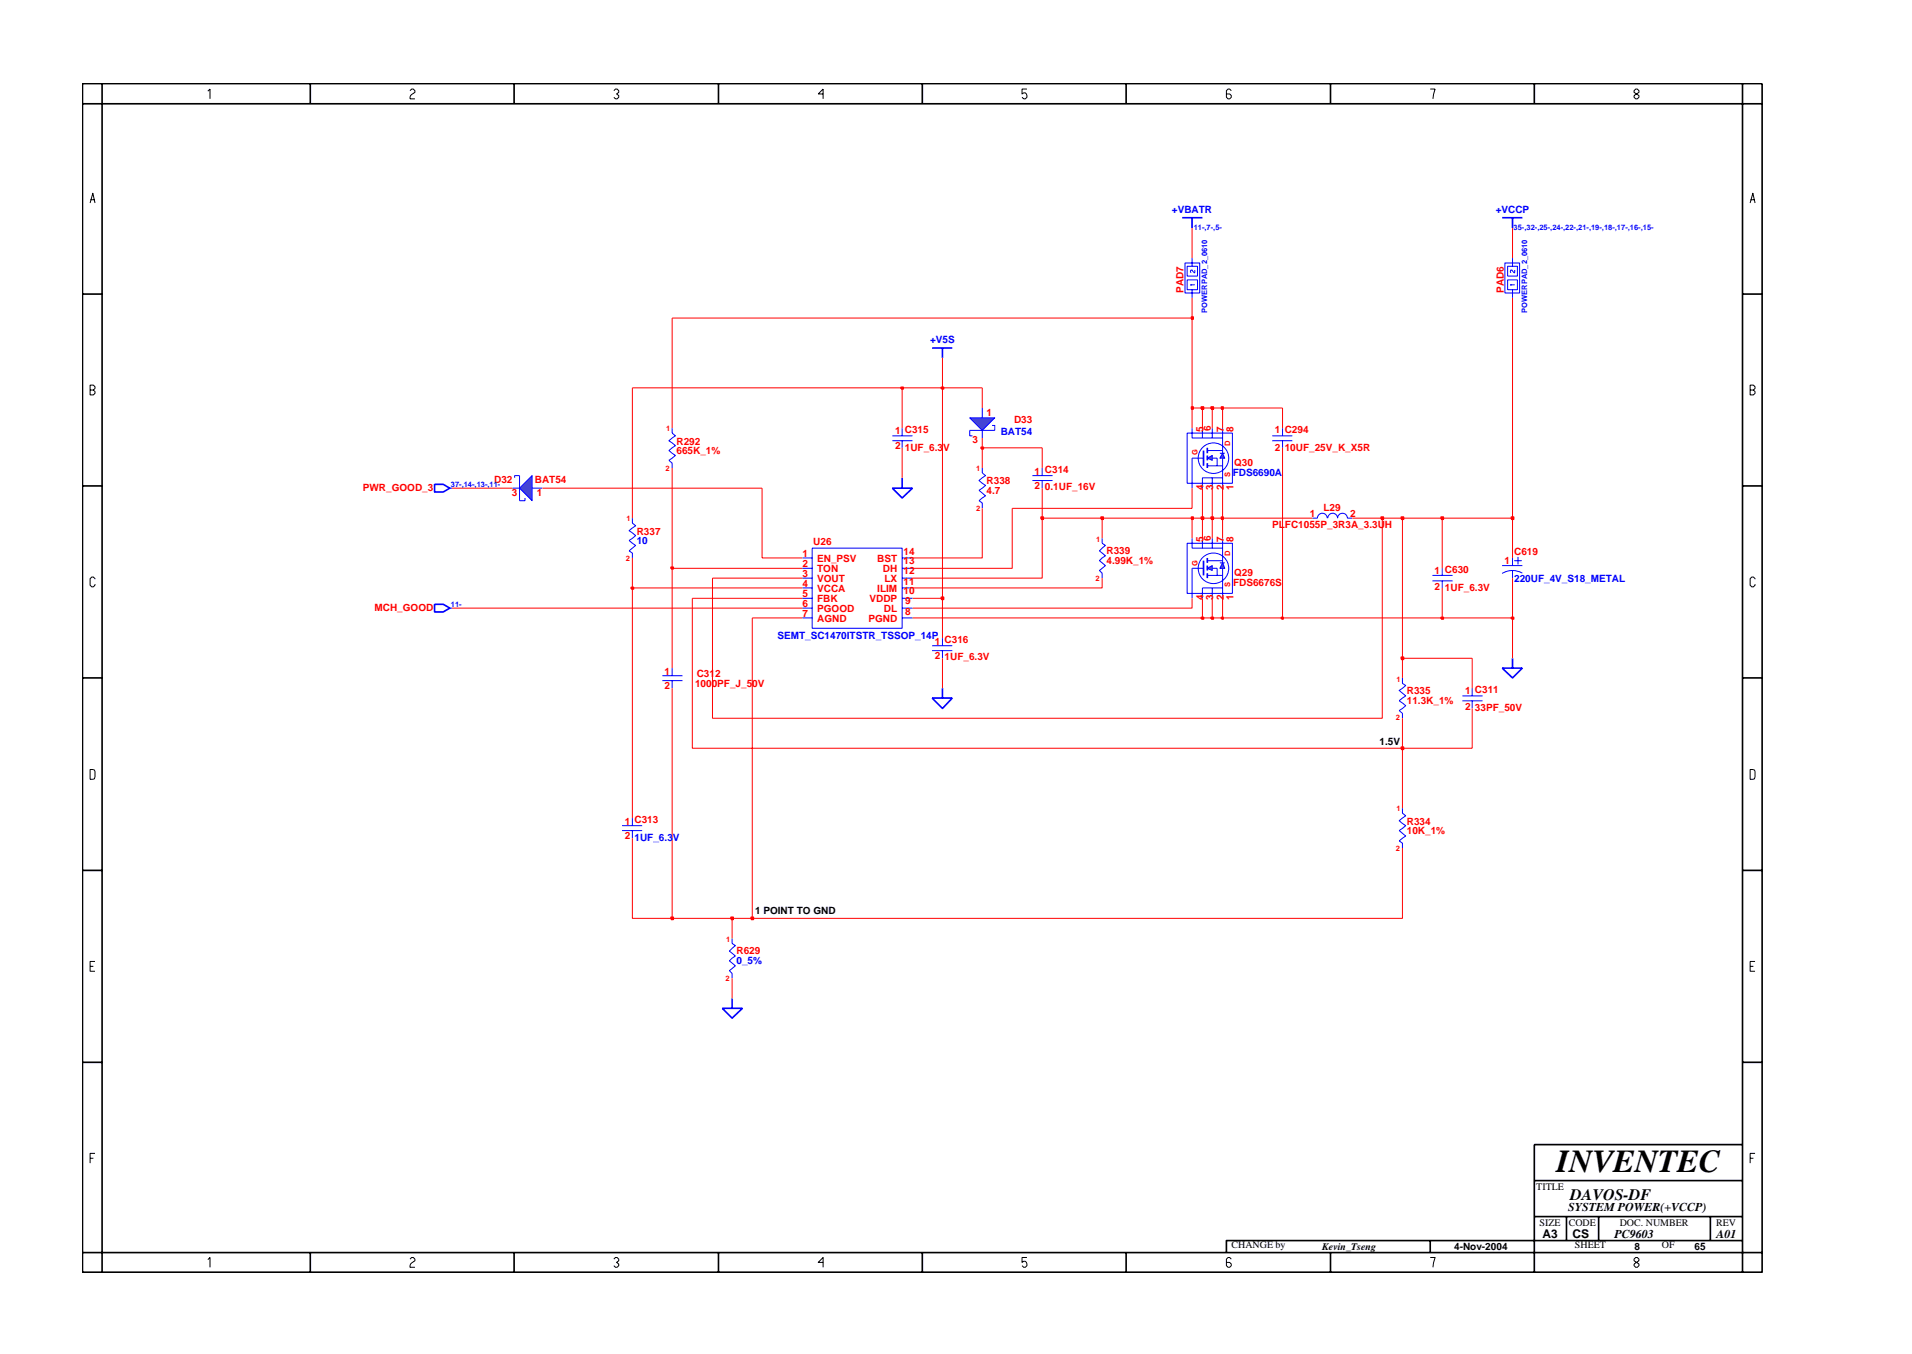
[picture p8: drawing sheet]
<svg xmlns="http://www.w3.org/2000/svg" width="297mm" height="210mm" viewBox="0 0 297 210" stroke-linecap="round" stroke-linejoin="round" font-family="sans-serif">
<g fill="none" stroke="#00f" stroke-width=".16">
<path d="M150.7 66.8h3.8M152.6 63.4v1.5M152.6 66.8v1.2M98.2 80.5v.7l.5 .4-1 .8 1 .8-1 .7 1 .8-1 .8 .5 .4v.7M102.9 104.9h3.1M102.9 105.7h3.1M104.4 103.7v1.2M104.4 105.7v1.2M96.6 128.2h3.2M96.6 129h3.2M98.2 127v1.2M98.2 129v1.2"/>
<path d="M217.9 125.5v.8l.5 .4-1 .8 1 .7-1 .8 1 .8-1 .8 .5 .3v.8"/>
</g>
<path d="M112.2 156.6h3.1l-1.6 1.5zM113.7 155.1v1.5" fill="none" stroke="#00f" stroke-width=".25"/>
<path d="M150.7 64.9h3.8l-1.9 1.9z" fill="#3c3cc8"/>
<path d="M150.7 64.9h3.8l-1.9 1.9zM150.7 66.8v.9h.4M154.1 66.1h.4v.7M185.2 71.1h1.8" fill="none" stroke="#00f" stroke-width=".16"/>
<path d="M187 70v2.3" fill="none" stroke="#00f" stroke-width=".25"/>
<path d="M189.9 70.4l.4 .7h-.8z" fill="#3c3cc8"/>
<path d="M189.5 70.4h.8M189.9 70.4l.4 .7h-.8z" fill="none" stroke="#00f" stroke-width=".16"/>
<path d="M187.6 71.1l.7-.4v.8z" fill="#3c3cc8"/>
<g fill="none" stroke="#00f" stroke-width=".16">
<path d="M69.9 75.8h.3M160.4 73.9h3.1M160.4 74.6h3.1M161.9 72.7v1.2M161.9 74.6v1.2M184.4 67.3h7.1v7.7h-7.1zM185.2 66.5v1.5h4.7M185.2 71.1v4.7M186.8 66.5v1.5M187.6 71.1l.7-.4v.8zM187.6 72.3h2.3M187.6 70h2.3"/>
<path d="M188.3 71.1h.8v1.2M188.3 66.5v1.5M188.3 74.2v1.6M189.9 66.5v3.9M189.9 71.1v4.7M189.9 74.2h-3.1v1.6M69.9 94.4h.3M171.2 83.6v.8l.5 .3-.9 .8 .9 .8-.9 .8 .9 .7-.9 .8 .4 .4v.8M185.2 88.3h1.8M203.9 80.5h.8a.76 .76 0 0 1 .7-.8 .76 .76 0 0 1 .8 .8M206.3 80.5a.76 .76 0 0 1 .7-.8 .76 .76 0 0 1 .8 .8 .76 .76 0 0 1 .8-.8 .76 .76 0 0 1 .7 .8h.8"/>
<circle cx="188.5" cy="71.1" r="2.37"/>
</g>
<path d="M67.5 75.2h1.4l1 .6-1 .6h-1.4zM138.6 75.8h3.2l-1.6 1.5zM140.2 74.2v1.6M187.6 69.5v.9M187.6 70.7v.8M187.6 71.9v.8M67.5 93.8h1.4l1 .6-1 .6h-1.4zM187 87.1v2.3" fill="none" stroke="#00f" stroke-width=".25"/>
<path d="M189.9 87.4l.4 .9h-.8z" fill="#3c3cc8"/>
<path d="M189.5 87.4h.8M189.9 87.4l.4 .9h-.8z" fill="none" stroke="#00f" stroke-width=".16"/>
<path d="M187.6 88.3l.7-.5v.8z" fill="#3c3cc8"/>
<g fill="none" stroke="#00f" stroke-width=".16">
<path d="M79.6 75.8h1.1M80.7 73.9v3.9M82.7 75.8h1.6M184.4 84.4h7.1v7.7h-7.1zM185.2 83.6v1.5h4.7M185.2 88.3v4.6M186.8 83.6v1.5M187.6 88.3l.7-.5v.8zM187.6 89.4h2.3M187.6 87.1h2.3M188.3 88.3h.8v1.1M188.3 83.6v1.5"/>
<path d="M188.3 91.3v1.6M189.9 83.6v3.8M189.9 88.3v4.6M189.9 91.3h-3.1v1.6"/>
<circle cx="188.5" cy="88.3" r="2.37"/>
</g>
<path d="M187.6 86.6v.8M187.6 87.8v.8M187.6 89v.8" fill="none" stroke="#00f" stroke-width=".25"/>
<path d="M82.7 73.9v3.9l-2-2z" fill="#3c3cc8"/>
<g fill="none" stroke="#00f" stroke-width=".16">
<path d="M184.1 40.8h2.3v4.7h-2.3zM184.4 43.5h1.6v1.5h-1.6zM184.4 41.3h1.6v1.6h-1.6zM185.2 40.1v1.2M185.2 45v1.3M185.6 41.9v.5l-.4-.5h-.2l-.1 .2 .1 .3M185.6 44.2h-.7l.2 .1M233.8 40.8h2.3v4.7h-2.3zM234.2 43.5h1.5v1.5h-1.5zM234.2 41.3h1.5v1.6h-1.5zM235 40.1v1.2M235 45v1.3"/>
<path d="M235.3 41.9v.5l-.4-.5h-.2l-.1 .2 .1 .3M235.3 44.2h-.7l.2 .1M80.7 73.9h-.7v.3M81.6 77.3v.5h-.9M82.7 73.9v3.9l-2-2zM104.4 66.5v.8l.5 .4-1 .7 1 .8-1 .8 1 .7-1 .8 .5 .4v.8M138.6 67.7h3.2M138.6 68.4h3.2M140.2 66.5v1.2M140.2 68.4v1.1M152.6 72.7v.7l.5 .5-1 .7 1 .8-1 .7 1 .9-1 .8 .5 .3v.8M197.6 67.7h3.2"/>
<path d="M197.6 68.4h3.2M199.2 66.5v1.2M199.2 68.4v1.1M124.7 86.6h1.5M124.7 88.3h1.5M124.7 89.8h1.5M124.7 91.3h1.5M124.7 92.9h1.5M124.7 94.4h1.5M124.7 96h1.5M126.2 85.1h14v12.5h-14zM140.2 86.6h1.6"/>
<path d="M140.2 88.3h1.6M140.2 89.8h1.6M140.2 91.3h1.6M140.2 92.9h1.6M140.2 94.4h1.6M140.2 96h1.6M146.4 99.1v1.2M222.5 89.4h3.2M222.5 90.2h3.2M224.1 88.3v1.1M224.1 90.2v1.1M233.4 87.8h3.1"/>
<path d="M235 86.6v1.2M235 88.6v1.2M235.2 87.1h1.2M235.8 86.5v1.2M236.5 89a3 3 0 0 0-3.1 .1M144.8 100.3h3.1M144.8 101h3.1M146.4 101v1.2M217.9 105.3v.8l.5 .4-1 .7 1 .9-1 .7 1 .8-1 .7 .5 .5v.7M227.2 108.1h3.1M227.2 108.8h3.1M228.7 106.9v1.2"/>
<path d="M228.7 108.8v1.2M113.7 145.7v.8l.5 .3-.9 .9 .9 .7-.9 .8 .9 .8-.9 .7 .4 .5v.7"/>
</g>
<path d="M183.7 33.8h3.1M185.2 33.8v1.6M233.4 33.8h3.1M235 33.8v1.6M144.8 54h3.1M146.4 54v1.6M144.8 108.4h3.1l-1.5 1.6zM146.4 106.9v1.5M233.4 103.7h3.1l-1.5 1.6zM235 102.2v1.5" fill="none" stroke="#00f" stroke-width=".25"/>
<path d="M98.2 130.2v12.4h6.2M113.7 142.6v3.1M113.7 151.9v3.2" fill="none" stroke="#f00" stroke-width=".16"/>
<path d="M104.3 142.4h.3v.4h-.3z" fill-rule="evenodd" fill="#8e2323"/>
<path d="M104.3 142.4h.3v.4h-.3z" fill="none" stroke="#f00" stroke-width=".25"/>
<path d="M104.4 106.9v35.7h9.3" fill="none" stroke="#f00" stroke-width=".16"/>
<path d="M113.6 142.4h.3v.4h-.3z" fill-rule="evenodd" fill="#8e2323"/>
<path d="M113.6 142.4h.3v.4h-.3z" fill="none" stroke="#f00" stroke-width=".25"/>
<path d="M113.7 142.6h3.2" fill="none" stroke="#f00" stroke-width=".16"/>
<path d="M116.7 142.4h.3v.4h-.3z" fill-rule="evenodd" fill="#8e2323"/>
<path d="M116.7 142.4h.3v.4h-.3z" fill="none" stroke="#f00" stroke-width=".25"/>
<path d="M98.2 91.3v35.7M107.6 92.9v23.3h110.3v9.3M116.9 96v46.6h101v-10.9" fill="none" stroke="#f00" stroke-width=".16"/>
<path d="M217.7 116h.3v.4h-.3z" fill-rule="evenodd" fill="#8e2323"/>
<path d="M217.7 116h.3v.4h-.3z" fill="none" stroke="#f00" stroke-width=".25"/>
<path d="M104.4 88.3v15.4M214.7 80.5v31h-104v-21.7M146.4 102.2v4.7M217.9 102.2v3.1M228.7 110v6.2h-10.8v-4.7M228.7 102.2v4.7" fill="none" stroke="#f00" stroke-width=".16"/>
<path d="M217.7 102.1h.3v.3h-.3z" fill-rule="evenodd" fill="#8e2323"/>
<path d="M217.7 102.1h.3v.3h-.3z" fill="none" stroke="#f00" stroke-width=".25"/>
<path d="M116.9 96h7.8M141.8 96h45M146.4 92.9v6.2M217.9 80.5v21.7h10.8M235 96v6.2" fill="none" stroke="#f00" stroke-width=".16"/>
<path d="M186.6 95.9h.4v.2h-.4z" fill-rule="evenodd" fill="#8e2323"/>
<path d="M186.6 95.9h.4v.2h-.4z" fill="none" stroke="#f00" stroke-width=".25"/>
<path d="M186.8 92.9v3.1h1.5" fill="none" stroke="#f00" stroke-width=".16"/>
<path d="M188.2 95.9h.3v.2h-.3z" fill-rule="evenodd" fill="#8e2323"/>
<path d="M188.2 95.9h.3v.2h-.3z" fill="none" stroke="#f00" stroke-width=".25"/>
<path d="M188.3 92.9v3.1h1.6" fill="none" stroke="#f00" stroke-width=".16"/>
<path d="M189.8 95.9h.2v.2h-.2z" fill-rule="evenodd" fill="#8e2323"/>
<path d="M189.8 95.9h.2v.2h-.2z" fill="none" stroke="#f00" stroke-width=".25"/>
<path d="M189.9 92.9v3.1h9.3" fill="none" stroke="#f00" stroke-width=".16"/>
<path d="M199.1 95.9h.2v.2h-.2z" fill-rule="evenodd" fill="#8e2323"/>
<path d="M199.1 95.9h.2v.2h-.2z" fill="none" stroke="#f00" stroke-width=".25"/>
<path d="M199.2 69.5v26.5h24.9" fill="none" stroke="#f00" stroke-width=".16"/>
<path d="M223.9 95.9h.3v.2h-.3z" fill-rule="evenodd" fill="#8e2323"/>
<path d="M223.9 95.9h.3v.2h-.3z" fill="none" stroke="#f00" stroke-width=".25"/>
<path d="M224.1 91.3v4.7h10.9" fill="none" stroke="#f00" stroke-width=".16"/>
<path d="M234.8 95.9h.3v.2h-.3z" fill-rule="evenodd" fill="#8e2323"/>
<path d="M234.8 95.9h.3v.2h-.3z" fill="none" stroke="#f00" stroke-width=".25"/>
<path d="M70.2 94.4h54.5M107.6 92.9h17.1M141.8 92.9h4.6M185.2 92.9v1.5h-43.4M235 89.8v6.2" fill="none" stroke="#f00" stroke-width=".16"/>
<path d="M146.2 92.7h.4v.4h-.4z" fill-rule="evenodd" fill="#8e2323"/>
<path d="M146.2 92.7h.4v.4h-.4z" fill="none" stroke="#f00" stroke-width=".25"/>
<path d="M146.4 60.2v32.7" fill="none" stroke="#f00" stroke-width=".16"/>
<path d="M98.1 91.2h.3v.3h-.3z" fill-rule="evenodd" fill="#8e2323"/>
<path d="M98.1 91.2h.3v.3h-.3z" fill="none" stroke="#f00" stroke-width=".25"/>
<path d="M98.2 86.6v4.7h26.5M110.7 89.8h14M161.9 80.5v9.3h-20.1M171.2 89.8v1.5h-29.4" fill="none" stroke="#f00" stroke-width=".16"/>
<path d="M104.3 88.1h.3v.2h-.3z" fill-rule="evenodd" fill="#8e2323"/>
<path d="M104.3 88.1h.3v.2h-.3z" fill="none" stroke="#f00" stroke-width=".25"/>
<path d="M98.2 60.2v20.3M104.4 72.7v15.6h20.3M118.4 75.8v10.8h6.3M152.6 78.9v7.7h-10.8M157.3 78.9v9.4h-15.5M171.2 80.5v3.1M185.2 80.5v3.1M186.8 80.5v3.1M188.3 80.5v3.1M189.9 80.5v3.1M224.1 80.5v7.8M235 80.5v6.1" fill="none" stroke="#f00" stroke-width=".16"/>
<path d="M161.7 80.3h.4v.3h-.4z" fill-rule="evenodd" fill="#8e2323"/>
<path d="M161.7 80.3h.4v.3h-.4z" fill="none" stroke="#f00" stroke-width=".25"/>
<path d="M161.9 75.8v4.7h9.3" fill="none" stroke="#f00" stroke-width=".16"/>
<path d="M171.1 80.3h.3v.3h-.3z" fill-rule="evenodd" fill="#8e2323"/>
<path d="M171.1 80.3h.3v.3h-.3z" fill="none" stroke="#f00" stroke-width=".25"/>
<path d="M171.2 80.5h14" fill="none" stroke="#f00" stroke-width=".16"/>
<path d="M185.1 80.3h.3v.3h-.3z" fill-rule="evenodd" fill="#8e2323"/>
<path d="M185.1 80.3h.3v.3h-.3z" fill="none" stroke="#f00" stroke-width=".25"/>
<path d="M185.2 80.5h1.6" fill="none" stroke="#f00" stroke-width=".16"/>
<path d="M186.6 80.3h.4v.3h-.4z" fill-rule="evenodd" fill="#8e2323"/>
<path d="M186.6 80.3h.4v.3h-.4z" fill="none" stroke="#f00" stroke-width=".25"/>
<path d="M186.8 75.8v4.7h1.5" fill="none" stroke="#f00" stroke-width=".16"/>
<path d="M188.2 80.3h.3v.3h-.3z" fill-rule="evenodd" fill="#8e2323"/>
<path d="M188.2 80.3h.3v.3h-.3z" fill="none" stroke="#f00" stroke-width=".25"/>
<path d="M188.3 75.8v4.7h1.6" fill="none" stroke="#f00" stroke-width=".16"/>
<path d="M189.8 80.3h.2v.3h-.2z" fill-rule="evenodd" fill="#8e2323"/>
<path d="M189.8 80.3h.2v.3h-.2z" fill="none" stroke="#f00" stroke-width=".25"/>
<path d="M189.9 75.8v4.7h14M210.1 80.5h4.6" fill="none" stroke="#f00" stroke-width=".16"/>
<path d="M214.6 80.3h.3v.3h-.3z" fill-rule="evenodd" fill="#8e2323"/>
<path d="M214.6 80.3h.3v.3h-.3z" fill="none" stroke="#f00" stroke-width=".25"/>
<path d="M214.7 80.5h3.2" fill="none" stroke="#f00" stroke-width=".16"/>
<path d="M217.7 80.3h.3v.3h-.3z" fill-rule="evenodd" fill="#8e2323"/>
<path d="M217.7 80.3h.3v.3h-.3z" fill="none" stroke="#f00" stroke-width=".25"/>
<path d="M217.9 80.5h6.2" fill="none" stroke="#f00" stroke-width=".16"/>
<path d="M223.9 80.3h.3v.3h-.3z" fill-rule="evenodd" fill="#8e2323"/>
<path d="M223.9 80.3h.3v.3h-.3z" fill="none" stroke="#f00" stroke-width=".25"/>
<path d="M224.1 80.5h10.9" fill="none" stroke="#f00" stroke-width=".16"/>
<path d="M234.8 80.3h.3v.3h-.3z" fill-rule="evenodd" fill="#8e2323"/>
<path d="M234.8 80.3h.3v.3h-.3z" fill="none" stroke="#f00" stroke-width=".25"/>
<path d="M235 46.3v34.2M70.2 75.8h9.4M84.3 75.8h34.1M140.2 69.5v4.7M152.6 69.5v3.2M161.9 69.5v3.2M185.2 75.8v3.1h-27.9" fill="none" stroke="#f00" stroke-width=".16"/>
<path d="M152.4 69.5h.4v.2h-.4z" fill-rule="evenodd" fill="#8e2323"/>
<path d="M152.4 69.5h.4v.2h-.4z" fill="none" stroke="#f00" stroke-width=".25"/>
<path d="M104.4 49.4v17.1M140.2 60.2v6.3M152.6 60.2v3.2M152.6 68v1.5h9.3M185.2 63.4v3.1M186.8 63.4v3.1M188.3 63.4v3.1M189.9 63.4v3.1M199.2 63.4v3.1" fill="none" stroke="#f00" stroke-width=".16"/>
<path d="M185.1 63.2h.3v.3h-.3z" fill-rule="evenodd" fill="#8e2323"/>
<path d="M185.1 63.2h.3v.3h-.3z" fill="none" stroke="#f00" stroke-width=".25"/>
<path d="M185.2 49.4v14h1.6" fill="none" stroke="#f00" stroke-width=".16"/>
<path d="M186.6 63.2h.4v.3h-.4z" fill-rule="evenodd" fill="#8e2323"/>
<path d="M186.6 63.2h.4v.3h-.4z" fill="none" stroke="#f00" stroke-width=".25"/>
<path d="M186.8 63.4h1.5" fill="none" stroke="#f00" stroke-width=".16"/>
<path d="M188.2 63.2h.3v.3h-.3z" fill-rule="evenodd" fill="#8e2323"/>
<path d="M188.2 63.2h.3v.3h-.3z" fill="none" stroke="#f00" stroke-width=".25"/>
<path d="M188.3 63.4h1.6" fill="none" stroke="#f00" stroke-width=".16"/>
<path d="M189.8 63.2h.2v.3h-.2z" fill-rule="evenodd" fill="#8e2323"/>
<path d="M189.8 63.2h.2v.3h-.2z" fill="none" stroke="#f00" stroke-width=".25"/>
<path d="M98.2 60.2h42M189.9 63.4h9.3" fill="none" stroke="#f00" stroke-width=".16"/>
<path d="M140 60.1h.3v.3h-.3z" fill-rule="evenodd" fill="#8e2323"/>
<path d="M140 60.1h.3v.3h-.3z" fill="none" stroke="#f00" stroke-width=".25"/>
<path d="M140.2 60.2h6.2" fill="none" stroke="#f00" stroke-width=".16"/>
<path d="M146.2 60.1h.4v.3h-.4z" fill-rule="evenodd" fill="#8e2323"/>
<path d="M146.2 60.1h.4v.3h-.4z" fill="none" stroke="#f00" stroke-width=".25"/>
<path d="M104.4 49.4h80.8M146.4 55.6v4.6h6.2" fill="none" stroke="#f00" stroke-width=".16"/>
<path d="M185.1 49.2h.3v.4h-.3z" fill-rule="evenodd" fill="#8e2323"/>
<path d="M185.1 49.2h.3v.4h-.3z" fill="none" stroke="#f00" stroke-width=".25"/>
<path d="M185.2 35.4v4.7M235 35.4v4.7M185.2 46.3v3.1" fill="none" stroke="#f00" stroke-width=".16"/>
<g fill="none" stroke="#000" stroke-width=".25">
<path d="M12.8 13h261v184.6h-261zM12.8 16.1h261M15.9 13v184.6M48.2 13v3.1M79.9 13v3.1M111.6 13v3.1M143.3 13v3.1M174.9 13v3.1M206.7 13v3.1M238.4 13v3.1M270.7 13v184.6M12.8 45.7h3.1"/>
<path d="M270.7 45.7h3.1M12.8 75.5h3.1M270.7 75.5h3.1M12.8 105.3h3.1M270.7 105.3h3.1M12.8 135.2h3.1M270.7 135.2h3.1M12.8 165h3.1M270.7 165h3.1M270.7 177.7h-32.3v19.9M12.8 194.5h261M48.2 194.5v3.1"/>
<path d="M79.9 194.5v3.1M111.6 194.5v3.1M143.3 194.5v3.1M174.9 194.5v3.1M206.7 194.5v3.1M222.2 192.6v1.9M238.4 183.3h32.3M238.4 188.9h32.3M243.4 188.9v3.7M248.4 188.9v3.7M265.7 188.9v3.7M270.7 192.6h-80.2v1.9"/>
</g>
<g fill="none" stroke="#000" stroke-width=".16">
<path d="M32.3 14.2l.3-.4v1.6M63.7 14.1l.3-.3h.2l.3 .3v.2l-.5 .4-.3 .4v.3h.8M95.4 14.1l.2-.3h.3l.2 .3v.2l-.3 .3 .3 .2v.3l-.2 .3h-.3l-.2-.3M127.9 14.6h-.8l.8-.8v1.6M159.5 13.8h-.7v.8l.2-.2a.5 .5 0 0 1 .5 .7l-.2 .3h-.3l-.2-.3M191.3 14.1l-.3-.3h-.2l-.3 .3v1l.3 .3h.2l.3-.3v-.3l-.3-.2h-.5M222.2 13.8h.8l-.4 1.6M253.9 14.1l.2-.3h.3l.2 .3v.2l-.7 .5v.3l.2 .3h.3l.2-.3v-.3l-.7-.5zM14 31.5l.4-1.5 .4 1.5M14.1 31h.6M271.9 31.5l.4-1.5 .4 1.5M272 31h.6"/>
<path d="M14 59.8h.5l.3 .3v.2l-.3 .3 .3 .2v.3l-.3 .2h-.5zM14 60.6h.5M271.9 60.6h.5l.3-.3v-.2l-.3-.3h-.5v1.5h.5l.3-.2v-.3l-.3-.2M14.8 89.9l-.3-.3h-.2l-.3 .3v1l.3 .2h.2l.3-.2v-.2M272.7 89.9l-.3-.3h-.3l-.2 .3v1l.2 .2h.3l.3-.2v-.2M14 119.5l.7 .1 .1 .2-.1 1.1-.7 .1zM271.9 119.5l.7 .1 .1 .2-.1 1.1-.7 .1zM14 150.1h.5M14.8 149.3h-.8v1.5h.8M271.9 150.1h.5M272.7 149.3h-.8v1.5h.8M14 179.9h.5"/>
<path d="M14.8 179.1h-.8v1.5M271.9 179.9h.5M272.7 179.1h-.8v1.5M32.3 195.6l.3-.3v1.5M63.7 195.5l.3-.2h.2l.3 .2v.3l-.7 .5-.1 .2v.3h.8M95.4 195.5l.2-.2h.3l.2 .2v.3l-.3 .2 .3 .3v.2l-.2 .3h-.3l-.2-.3M127.9 196h-.8l.8-.7v1.5M159.5 195.3h-.7v.7l.2-.1a.5 .5 0 0 1 .5 .6l-.2 .3h-.3l-.2-.3M191.3 195.5l-.3-.2h-.2l-.3 .2v1l.3 .3h.2l.3-.3v-.2l-.3-.3h-.5M222.2 195.3h.8l-.4 1.5M254.1 195.3l-.2 .2v.3l.7 .5v.2l-.2 .3h-.3l-.2-.3v-.2l.7-.5v-.3l-.2-.2z"/>
</g>
<text font-size="5" x="241.8" y="182">INVENTEC</text>
<text font-size="2.5" x="244" y="186.3">DAVOS-DF</text>
<g font-size="1.9">
<text x="243.6" y="188.1">SYSTEM POWER(+VCCP)</text>
<text x="239.6" y="192.2">A3</text>
<text x="244.3" y="192.3">CS</text>
<text x="250.8" y="192.2">PC9603</text>
<text x="266.6" y="192.2">A01</text>
</g>
<g font-size="1.6" fill="#00f">
<text x="182.1" y="33">+VBATR</text>
<text x="232.4" y="33">+VCCP</text>
<text x="144.5" y="53.3">+V5S</text>
<text x="155.5" y="67.5">BAT54</text>
<text x="191.5" y="73.9">FDS6690A</text>
<text x="98.9" y="84.4">10</text>
<text x="235.2" y="90.4">220UF_4V_S18_METAL</text>
<text x="120.8" y="99.3">SEMT_SC1470ITSTR_TSSOP_14P</text>
<text x="98.6" y="130.6">1UF_6.3V</text>
<text x="114.4" y="149.7">0_5%</text>
</g>
<g font-size="1.6" fill="#f00">
<text x="183.8" y="45.5" transform="rotate(-90 183.8 45.5)">PAD7</text>
<text x="233.6" y="45.5" transform="rotate(-90 233.6 45.5)">PAD6</text>
<text x="153.3" y="64.5">1</text>
<text x="157.5" y="65.7">D33</text>
<text x="105.1" y="70.5">665K_1%</text>
<text x="105.1" y="69">R292</text>
<text x="139.1" y="69.8">2</text>
<text x="139.1" y="67.4">1 C315</text>
<text x="140.6" y="70">1UF_6.3V</text>
<text x="151.1" y="68.8">3</text>
<text x="187" y="67.1" transform="rotate(-90 187 67.1)">5</text>
<text x="188.1" y="66.9" transform="rotate(-90 188.1 66.9)">6</text>
<text x="190.1" y="67.1" transform="rotate(-90 190.1 67.1)">7</text>
<text x="191.6" y="67.1" transform="rotate(-90 191.6 67.1)">8</text>
<text x="198.1" y="67.3">1 C294</text>
<text x="198.1" y="70">2</text>
<text x="199.6" y="70">10UF_25V_K_X5R</text>
<text x="56.4" y="76.2">PWR_GOOD_3</text>
<text x="76.8" y="75">D32</text>
<text x="79.5" y="77">3</text>
<text x="83.1" y="75">BAT54</text>
<text x="83.4" y="77">1</text>
<text x="153.3" y="76.7">4.7</text>
<text x="153.3" y="75.2">R338</text>
<text x="160.7" y="73.7">1 C314</text>
<text x="160.7" y="76">2</text>
<text x="162.3" y="76.1">0.1UF_16V</text>
<text x="187" y="76.1" transform="rotate(-90 187 76.1)">4</text>
<text x="188.5" y="76.1" transform="rotate(-90 188.5 76.1)">3</text>
<text x="190.1" y="76.1" transform="rotate(-90 190.1 76.1)">2</text>
<text x="191.6" y="76.1" transform="rotate(-90 191.6 76.1)">1</text>
<text x="191.7" y="72.4">Q30</text>
<text x="98.9" y="83">R337</text>
<text x="197.6" y="82">PLFC1055P_3R3A_3.3UH</text>
<text x="203.5" y="80.3">1</text>
<text x="205.6" y="79.3">L29</text>
<text x="209.7" y="80.3">2</text>
<text x="124.7" y="89.6">3</text>
<text x="124.7" y="86.5">1</text>
<text x="124.7" y="88">2</text>
<text x="126.4" y="84.7">U26</text>
<text x="126.9" y="87.2">EN_PSV</text>
<text x="126.9" y="88.8">TON</text>
<text x="136.3" y="87.2">BST</text>
<text x="137.1" y="88.8">DH</text>
<text x="140.4" y="89.2">12</text>
<text x="140.4" y="86.1">14</text>
<text x="140.4" y="87.6">13</text>
<text x="171.9" y="86">R339</text>
<text x="171.9" y="87.6">4.99K_1%</text>
<text x="187" y="84.1" transform="rotate(-90 187 84.1)">5</text>
<text x="188.1" y="84" transform="rotate(-90 188.1 84)">6</text>
<text x="190.1" y="84.1" transform="rotate(-90 190.1 84.1)">7</text>
<text x="191.6" y="84.1" transform="rotate(-90 191.6 84.1)">8</text>
<text x="191.7" y="89.5">Q29</text>
<text x="222.9" y="89.2">1 C630</text>
<text x="233.7" y="87.7">1</text>
<text x="235.2" y="86.2">C619</text>
<text x="58.2" y="94.8">MCH_GOOD</text>
<text x="124.7" y="92.7">5</text>
<text x="124.7" y="94.3">6</text>
<text x="124.7" y="91.1">4</text>
<text x="124.7" y="95.8">7</text>
<text x="126.9" y="90.4">VOUT</text>
<text x="126.9" y="93.5">FBK</text>
<text x="126.9" y="95">PGOOD</text>
<text x="126.9" y="91.9">VCCA</text>
<text x="135.1" y="93.5">VDDP</text>
<text x="136.3" y="91.9">ILIM</text>
<text x="137.3" y="95">DL</text>
<text x="137.4" y="90.4">LX</text>
<text x="140.4" y="90.8">11</text>
<text x="140.4" y="92.3">10</text>
<text x="140.6" y="95.4">8</text>
<text x="140.6" y="93.8">9</text>
<text x="187" y="93.2" transform="rotate(-90 187 93.2)">4</text>
<text x="188.5" y="93.2" transform="rotate(-90 188.5 93.2)">3</text>
<text x="190.1" y="93.2" transform="rotate(-90 190.1 93.2)">2</text>
<text x="191.6" y="91">FDS6676S</text>
<text x="191.6" y="93.2" transform="rotate(-90 191.6 93.2)">1</text>
<text x="222.9" y="91.6">2</text>
<text x="224.5" y="91.7">1UF_6.3V</text>
<text x="126.9" y="96.5">AGND</text>
<text x="134.9" y="96.5">PGND</text>
<text x="145.2" y="100.1">1 C316</text>
<text x="103.2" y="104.8">1</text>
<text x="103.2" y="107">2</text>
<text x="108" y="106.6">1000PF_J_50V</text>
<text x="108.2" y="105.1">C312</text>
<text x="145.2" y="102.4">2</text>
<text x="146.8" y="102.6">1UF_6.3V</text>
<text x="218.6" y="107.8">R335</text>
<text x="227.6" y="107.8">1 C311</text>
<text x="218.6" y="109.3">11.3K_1%</text>
<text x="227.6" y="110.2">2</text>
<text x="229.1" y="110.3">33PF_50V</text>
<text x="97.1" y="128">1 C313</text>
<text x="97.1" y="130.3">2</text>
<text x="218.6" y="129.6">10K_1%</text>
<text x="218.6" y="128">R334</text>
<text x="114.4" y="148.2">R629</text>
</g>
<g font-size="1.6">
<text x="214.3" y="115.8">1.5V</text>
<text x="117.3" y="142">1 POINT TO GND</text>
<text x="238.7" y="184.8">TITLE</text>
<text x="239.2" y="190.4">SIZE</text>
<text x="243.7" y="190.4">CODE</text>
<text x="251.6" y="190.4">DOC. NUMBER</text>
<text x="266.6" y="190.4">REV</text>
<text x="191.3" y="193.9">CHANGE by</text>
<text x="205.4" y="194.1">Kevin_Tseng</text>
<text x="225.9" y="194.1">4-Nov-2004</text>
<text x="244.7" y="193.9">SHEET</text>
<text x="253.9" y="194.1">8</text>
<text x="258.2" y="193.9">OF</text>
<text x="263.3" y="194.1">65</text>
</g>
<g font-size="1.2" fill="#00f">
<text x="185.4" y="35.7">11-,7-,5-</text>
<text x="235.1" y="35.7">35-,32-,25-,24-,22-,21-,19-,18-,17-,16-,15-</text>
<text x="187.6" y="48.6" transform="rotate(-90 187.6 48.6)">POWERPAD_2_0610</text>
<text x="237.3" y="48.6" transform="rotate(-90 237.3 48.6)">POWERPAD_2_0610</text>
<text x="70" y="75.6">37-,14-,13-,11-</text>
<text x="70" y="94.3">11-</text>
</g>
<g font-size="1.2" fill="#f00">
<text x="103.5" y="67">1</text>
<text x="186" y="70.7" transform="rotate(-90 186 70.7)">G</text>
<text x="191.1" y="69.2" transform="rotate(-90 191.1 69.2)">D</text>
<text x="103.4" y="73.1">2</text>
<text x="151.7" y="73.2">1</text>
<text x="191.1" y="74" transform="rotate(-90 191.1 74)">S</text>
<text x="97.3" y="81">1</text>
<text x="151.7" y="79.3">2</text>
<text x="97.2" y="87.1">2</text>
<text x="170.3" y="84.1">1</text>
<text x="186" y="87.8" transform="rotate(-90 186 87.8)">G</text>
<text x="191.1" y="86.3" transform="rotate(-90 191.1 86.3)">D</text>
<text x="170.2" y="90.2">2</text>
<text x="191.1" y="91.1" transform="rotate(-90 191.1 91.1)">S</text>
<text x="216.9" y="105.9">1</text>
<text x="216.9" y="111.9">2</text>
<text x="216.9" y="126">1</text>
<text x="216.9" y="132.1">2</text>
<text x="112.8" y="146.2">1</text>
<text x="112.7" y="152.3">2</text>
</g>
</svg>
